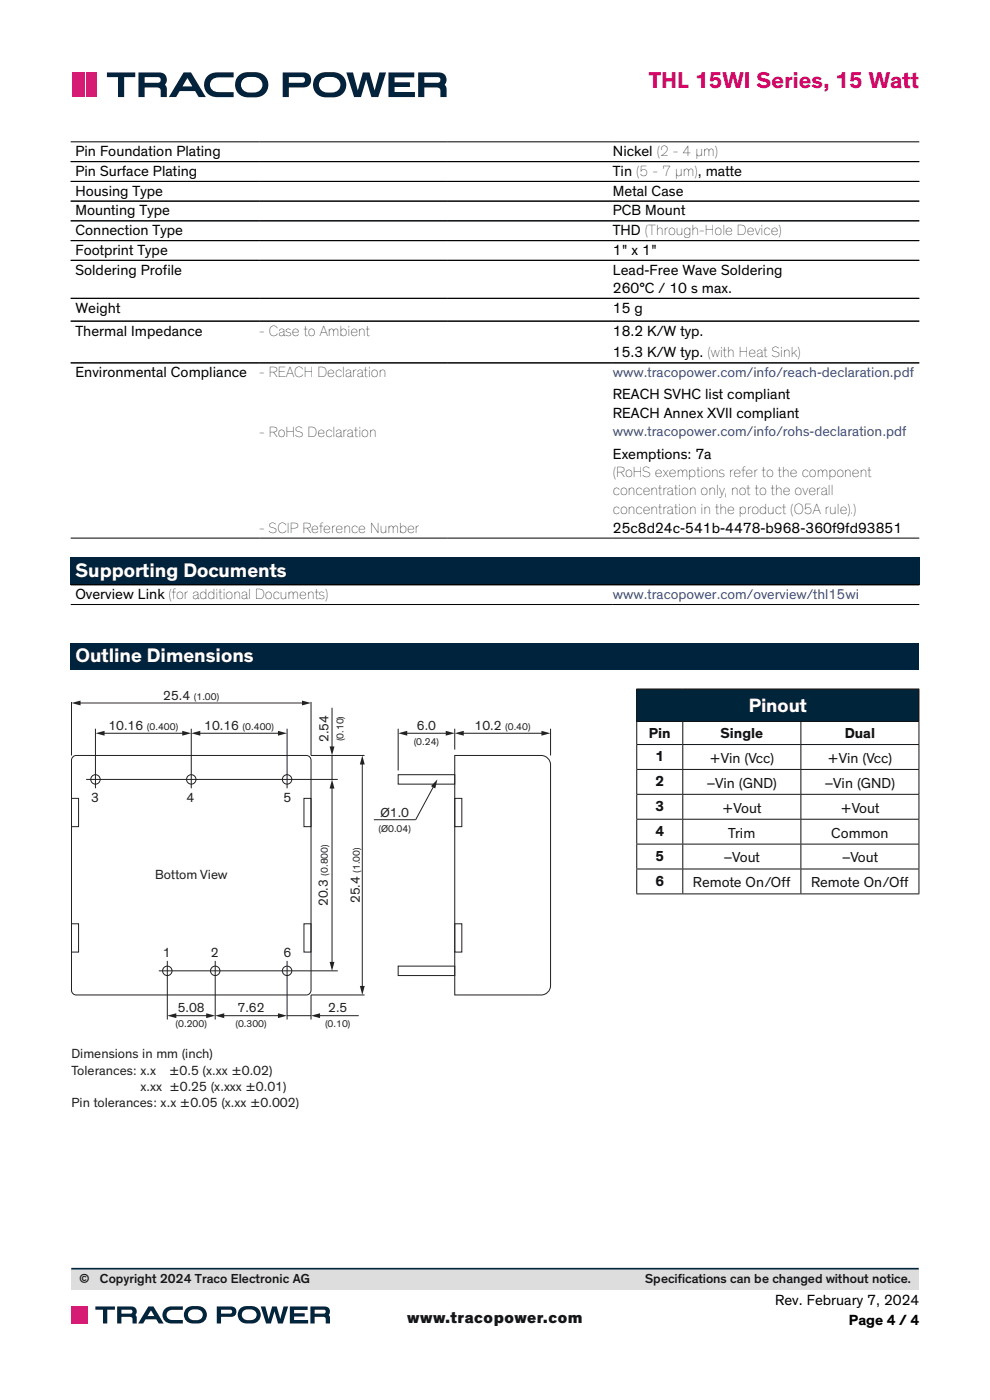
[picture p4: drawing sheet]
<svg xmlns="http://www.w3.org/2000/svg" width="210mm" height="297mm" viewBox="0 0 210 297" stroke-linecap="round" stroke-linejoin="round" font-family="sans-serif">
<path d="M15 30.1h180M15 34.3h180M15 38.5h180M15 42.7h180M15 46.8h180M15 51h180M15 55.2h180M15 63.3h180M15 68.1h180M15 77h180M15 114.2h180" fill="none" stroke="#000" stroke-width=".21"/>
<g fill="#00233d">
<path d="M15 118.2h115v5.8h-115z"/>
<path d="M130 118.2h65v5.8h-65z"/>
</g>
<path d="M15 124h180M15 128.2h180" fill="none" stroke="#000" stroke-width=".21"/>
<path d="M15 136.4h180v5.6h-180z" fill="#00233d"/>
<g fill="none" stroke="#231f20" stroke-width=".21">
<path d="M15.2 148.9v11.4M20.2 154.6v12.6M40.6 154.6v12.6M60.9 154.6v12.6M66 148.9v11.4h11.3M15.5 160.6l.7-.3h48.8a1 1 0 0 1 1 1v48.8a1 1 0 0 1-1 1h-48.8a1 1 0 0 1-1-1v-48.8zM18.3 165.3h53.4M70.4 166.9v37.5M84.5 164.3h12v2h-12zM96.5 160.3h18.3a2.01 2.01 0 0 1 2 2v46.8a2.01 2.01 0 0 1-2 2h-18.3zM33.7 206h38M35.5 203.8v12.5"/>
<path d="M45.7 203.8v12.5M60.9 203.8v12.5M77.3 211.1h-11.3v5.2M84.5 205h12v2h-12z"/>
<circle cx="20.2" cy="165.3" r="1"/>
<circle cx="40.6" cy="165.3" r="1"/>
<circle cx="60.9" cy="165.3" r="1"/>
<circle cx="35.5" cy="206" r="1"/>
<circle cx="45.7" cy="206" r="1"/>
<circle cx="60.9" cy="206" r="1"/>
</g>
<g fill="#231f20">
<path d="M69.9 204.1h1l-.5 1.9z"/>
<path d="M70.4 165.4l.5 1.9h-1z"/>
</g>
<path d="M76.8 161.8v47.7" fill="none" stroke="#231f20" stroke-width=".21"/>
<g fill="#231f20">
<path d="M76.3 209.2h1.1l-.5 1.9z"/>
<path d="M76.9 160.3l.5 1.9h-1.1z"/>
</g>
<path d="M21.8 155.6h17.2" fill="none" stroke="#231f20" stroke-width=".21"/>
<g fill="#231f20">
<path d="M20.3 155.6l1.9-.6v1.1z"/>
<path d="M38.7 155l1.9 .6-1.9 .5z"/>
</g>
<path d="M42.1 155.6h17.2" fill="none" stroke="#231f20" stroke-width=".21"/>
<g fill="#231f20">
<path d="M40.6 155.6l1.9-.6v1.1z"/>
<path d="M59 155l1.9 .6-1.9 .5z"/>
</g>
<path d="M84.5 154.6v8.8M86 155.6h8.9M96.5 154.6v4.4M116.8 154.6v5.7" fill="none" stroke="#231f20" stroke-width=".21"/>
<g fill="#231f20">
<path d="M84.5 155.6l1.9-.6v1.1z"/>
<path d="M94.6 155l1.9 .6-1.9 .5z"/>
</g>
<path d="M98 155.6h17.2" fill="none" stroke="#231f20" stroke-width=".21"/>
<g fill="#231f20">
<path d="M96.5 155.6l1.9-.6v1.1z"/>
<path d="M114.9 155l1.9 .6-1.9 .5z"/>
</g>
<path d="M37.1 215.5h7" fill="none" stroke="#231f20" stroke-width=".21"/>
<g fill="#231f20">
<path d="M35.5 215.5l1.9-.5v1z"/>
<path d="M43.7 215l2 .5-2 .5z"/>
</g>
<path d="M47.2 215.5h12.1" fill="none" stroke="#231f20" stroke-width=".21"/>
<g fill="#231f20">
<path d="M45.7 215.5l1.9-.5v1z"/>
<path d="M59 215l1.9 .5-1.9 .5z"/>
</g>
<path d="M67.5 215.5h8.6" fill="none" stroke="#231f20" stroke-width=".21"/>
<path d="M66 215.5l1.9-.5v1z" fill="#231f20"/>
<path d="M16.7 149.1h47.7" fill="none" stroke="#231f20" stroke-width=".21"/>
<g fill="#231f20">
<path d="M15.2 149.1l1.9-.5v1z"/>
<path d="M64.1 148.6l1.9 .5-1.9 .5z"/>
</g>
<path d="M70.4 150.1v8.6M60.9 215.5h5.1" fill="none" stroke="#231f20" stroke-width=".21"/>
<path d="M69.9 158.4h1l-.5 1.9z" fill="#231f20"/>
<path d="M70.4 160.3v5.1M92 166.7l-3.8 7.2" fill="none" stroke="#231f20" stroke-width=".21"/>
<path d="M92.8 165.3l-.5 2-.9-.5z" fill="#231f20"/>
<path d="M15.2 169.4h1.5v6h-1.5zM64.5 169.4h1.5v6h-1.5zM79.3 173.9h8.9M96.5 169.4h1.5v6h-1.5zM15.2 196h1.5v6h-1.5zM64.5 196h1.5v6h-1.5zM96.5 196h1.5v6h-1.5z" fill="none" stroke="#231f20" stroke-width=".21"/>
<path d="M135.1 146.2h59.8v6.9h-59.8z" fill="#00243a"/>
<g fill="none" stroke="#101315" stroke-width=".21">
<path d="M135 146.2h60M135 153.1h60M135 157.9h60M135.1 146.2v6.8M135.1 153.1v4.8M135.1 158v5.2M144.8 153.1v4.8M144.8 158v5.2M169.9 153.1v4.8M169.9 158v5.2M194.9 146.2v6.8M194.9 153.1v4.8"/>
<path d="M194.9 158v5.2M135 163.2h60M135 168.5h60M135 173.8h60M135 179.1h60M135.1 163.3v5.1M135.1 168.6v5.1M135.1 173.9v5.1M135.1 179.1v5.2M144.8 163.3v5.1M144.8 168.6v5.1M144.8 173.9v5.1"/>
<path d="M144.8 179.1v5.2M169.9 163.3v5.1M169.9 168.6v5.1M169.9 173.9v5.1M169.9 179.1v5.2M194.9 163.3v5.1M194.9 168.6v5.1M194.9 173.9v5.1M194.9 179.1v5.2M135 184.4h60M135 189.6h60M135.1 184.4v5.2"/>
<path d="M144.8 184.4v5.2M169.9 184.4v5.2M194.9 184.4v5.2"/>
</g>
<g fill="#03233c">
<path d="M82.4 15.4h5.5v1h-4.2v1.1h3.3v1h-3.3v1h4.3v1.1h-5.6z"/>
<path d="M44.2 16a6.7 6.7 0 0 1 4-.6h1.4v1h-3.2a1.59 1.59 0 0 0-1.9 1.6 1.59 1.59 0 0 0 1.9 1.5h3.2v1.1h-3.5a2.64 2.64 0 0 1-2.6-1.6 2.64 2.64 0 0 1 .7-3z"/>
<path d="M22.7 15.4h6v1h-2.4v4.2h-1.3v-4.2h-2.3z"/>
<path d="M73.5 15.4h1.4l1 3.8 1.1-3.8h1.4l1.1 3.8 1-3.8h1.4l-1.7 5.2h-1.4l-1.1-3.7-1.1 3.7h-1.5z"/>
<path d="M39.8 16.5l1 1.8h-2.1zM38.9 15.4l-3.1 5.2h1.6l.7-1.3h3.3l.7 1.3h1.6l-3.2-5.2z"/>
<path d="M51.6 16.8a3 3 0 0 1 3.8 .4 1.69 1.69 0 0 1-.1 1.8 1.69 1.69 0 0 1-1.8 .6 1.8 1.8 0 0 1-1.9-.4 1.8 1.8 0 0 1-.3-2zM50.7 15.9a2.71 2.71 0 0 0-.6 3.1 2.71 2.71 0 0 0 2.6 1.7 3.9 3.9 0 0 0 3.7-1.1 2.7 2.7 0 0 0 .2-2.9 2.7 2.7 0 0 0-2.5-1.4 4.3 4.3 0 0 0-3.4 .6z"/>
<path d="M68.1 16.8a3 3 0 0 1 3.9 .4 1.69 1.69 0 0 1-.2 1.8 1.69 1.69 0 0 1-1.7 .6 1.8 1.8 0 0 1-1.9-.4 1.8 1.8 0 0 1-.4-2zM67.3 15.9a2.71 2.71 0 0 0-.7 3.1 2.71 2.71 0 0 0 2.6 1.7 3.9 3.9 0 0 0 3.7-1.1 2.7 2.7 0 0 0 .3-2.9 2.7 2.7 0 0 0-2.5-1.4 4.3 4.3 0 0 0-3.4 .6z"/>
</g>
<g fill="#03233c">
<path d="M61.3 16.4h2.8a.6 .6 0 0 1 .6 .6 .6 .6 0 0 1-.6 .6h-2.8zM60 15.4v5.2h1.3v-2h3a1.6 1.6 0 0 0 1.7-1.6 1.6 1.6 0 0 0-1.7-1.6z" fill-rule="evenodd"/>
<path d="M90 16.4h2.8a.6 .6 0 0 1 .6 .6 .6 .6 0 0 1-.6 .6h-2.8zM88.7 15.4v5.2h1.3v-2h2.6a.78 .78 0 0 1 .8 1v1h1.3v-2.1l-.4-.5a1.55 1.55 0 0 0 .3-1.8 1.55 1.55 0 0 0-1.6-.8z" fill-rule="evenodd"/>
<path d="M30.7 16.4h2.8a.6 .6 0 0 1 .6 .6 .6 .6 0 0 1-.6 .6h-2.8zM29.4 15.4v5.2h1.3v-2h2.6a.78 .78 0 0 1 .8 1v1h1.3l-.1-2.1-.3-.5a1.55 1.55 0 0 0 .2-1.8 1.55 1.55 0 0 0-1.5-.8z" fill-rule="evenodd"/>
</g>
<g fill="#d21a71">
<path d="M15.3 15.4h2.1v5.2h-2.1z"/>
<path d="M18.2 15.4h2.2v5.2h-2.2z"/>
</g>
<path d="M17.8 15.4v5.2" fill="none" stroke="#d21a71" stroke-width=".29"/>
<path d="M15.1 269.1h179.8v4.5h-179.8z" fill="#dcdddc"/>
<path d="M15.1 269.1h179.8" fill="none" stroke="#00263e" stroke-width=".35"/>
<g fill="#00263e">
<path d="M61.5 277.2h3.8v.7h-2.9v.7h2.2v.7h-2.2v.7h3v.8h-3.9z"/>
<path d="M34.9 277.7a4.6 4.6 0 0 1 3.3-.6h.6v.8h-2.2a1.1 1.1 0 0 0-1.3 1.1 1.1 1.1 0 0 0 1.3 1h2.2v.8h-2.4a1.82 1.82 0 0 1-1.8-1.1 1.82 1.82 0 0 1 .3-2z"/>
<path d="M20.2 277.2h4.2v.6h-1.6v3h-.9v-3h-1.7z"/>
<path d="M55.3 277.2h1l.7 2.6 .7-2.6h1l.7 2.6 .8-2.6h.9l-1.1 3.6h-1l-.8-2.6-.7 2.6h-1.1z"/>
<path d="M32 278l.7 1.2h-1.4zM31.5 277.2l-2.2 3.6h1.1l.5-.9h2.3l.5 .9h1l-2.1-3.6z"/>
<path d="M40.3 278a2.03 2.03 0 0 1 2.7 .6 1.32 1.32 0 0 1-1.8 1.5 1.15 1.15 0 0 1-1.2-.7 1.15 1.15 0 0 1 .3-1.4zM39.5 277.6a1.87 1.87 0 0 0-.3 2.1 1.87 1.87 0 0 0 1.8 1.1 2.5 2.5 0 0 0 2.7-1 1.86 1.86 0 0 0-1.7-2.7 2.72 2.72 0 0 0-2.5 .5z"/>
<path d="M51.7 278a2.03 2.03 0 0 1 2.7 .6 1.32 1.32 0 0 1-1.8 1.5 1.15 1.15 0 0 1-1.2-.7 1.15 1.15 0 0 1 .3-1.4zM50.9 277.6a1.87 1.87 0 0 0-.3 2.1 1.87 1.87 0 0 0 1.8 1.1 2.5 2.5 0 0 0 2.7-1 1.86 1.86 0 0 0-1.7-2.7 2.72 2.72 0 0 0-2.5 .5z"/>
</g>
<g fill="#00263e">
<path d="M46.9 277.8l2.2 .1a.42 .42 0 0 1 .1 .5 .42 .42 0 0 1-.4 .3h-1.9zM46 277.2v3.6h.9v-1.4h2.1a1.1 1.1 0 0 0 1.2-1.1 1.1 1.1 0 0 0-1.2-1.1z" fill-rule="evenodd"/>
<path d="M66.7 277.8l2.2 .1a.43 .43 0 0 1 .2 .5 .43 .43 0 0 1-.4 .3h-2zM65.8 277.2v3.6h.9v-1.4h2.2l.2 .5v.9h.9v-1.2l-.3-.6a1.07 1.07 0 0 0 .2-1.2 1.07 1.07 0 0 0-1.1-.6z" fill-rule="evenodd"/>
<path d="M25.8 277.8l2.1 .1a.43 .43 0 0 1 .2 .5 .43 .43 0 0 1-.4 .3h-1.9zM24.9 277.2v3.6h.9v-1.4h2.1l.2 .5v.9h.9v-1.2l-.3-.6a1.07 1.07 0 0 0 .2-1.2 1.07 1.07 0 0 0-1.1-.6z" fill-rule="evenodd"/>
</g>
<g fill="#d61871">
<path d="M15.1 277.2h1.5v3.6h-1.5z"/>
<path d="M17.2 277.2h1.5v3.6h-1.5z"/>
</g>
<path d="M16.9 277.2v3.6" fill="none" stroke="#d61871" stroke-width=".21"/>
<text font-size="4.9" fill="#d80368" x="137.6" y="18.7">THL 15WI Series, 15 Watt</text>
<g font-size="4.2" fill="#fff">
<text x="16" y="122.4">Supporting Documents</text>
<text x="16" y="140.5">Outline Dimensions</text>
<text x="158.8" y="151">Pinout</text>
</g>
<text font-size="3.5" fill="#121517" x="86.4" y="280.8">www.tracopower.com</text>
<g font-size="3.2">
<text x="16" y="33.1">Pin Foundation Plating</text>
<text x="130" y="33.1">Nickel (2 - 4 µm)</text>
<text x="16" y="37.3">Pin Surface Plating</text>
<text x="16" y="41.5">Housing Type</text>
<text x="130" y="37.3">Tin (5 - 7 µm), matte</text>
<text x="130" y="41.5">Metal Case</text>
<text x="16" y="45.7">Mounting Type</text>
<text x="130" y="45.7">PCB Mount</text>
<text x="16" y="49.9">Connection Type</text>
<text x="130" y="49.9">THD (Through-Hole Device)</text>
<text x="16" y="54.1">Footprint Type</text>
<text x="16" y="58.3">Soldering Profile</text>
<text x="130" y="54.1">1&quot; x 1&quot;</text>
<text x="130" y="58.3">Lead-Free Wave Soldering</text>
<text x="130" y="62.2">260°C / 10 s max.</text>
<text x="16" y="66.3">Weight</text>
<text x="16" y="71.2">Thermal Impedance</text>
<text x="55" y="71.2">- Case to Ambient</text>
<text x="130" y="66.3">15 g</text>
<text x="130" y="71.2">18.2 K/W typ.</text>
<text x="130" y="75.8">15.3 K/W typ. (with Heat Sink)</text>
<text x="16" y="80">Environmental Compliance</text>
<text x="55" y="80">- REACH Declaration</text>
<text x="130" y="84.7">REACH SVHC list compliant</text>
<text x="130" y="88.7">REACH Annex XVII compliant</text>
<text x="55" y="92.7">- RoHS Declaration</text>
<text x="130" y="97.4">Exemptions: 7a</text>
<text x="130" y="101.2">(RoHS exemptions refer to the component</text>
<text x="130" y="105.1">concentration only, not to the overall</text>
<text x="55" y="113">- SCIP Reference Number</text>
<text x="130" y="109">concentration in the product (O5A rule).)</text>
<text x="130" y="113">25c8d24c-541b-4478-b968-360f9fd93851</text>
<text x="16" y="127.1">Overview Link (for additional Documents)</text>
<text x="164.4" y="276.9">Rev. February 7, 2024</text>
<text x="180.1" y="281.1">Page 4 / 4</text>
</g>
<g font-size="3.1" fill="#101315">
<text x="137.6" y="156.6">Pin</text>
<text x="139" y="161.5">1</text>
<text x="150.5" y="161.8">+Vin (Vcc)</text>
<text x="152.8" y="156.6">Single</text>
<text x="175.5" y="161.8">+Vin (Vcc)</text>
<text x="179.2" y="156.6">Dual</text>
<text x="139" y="166.7">2</text>
<text x="149.9" y="167.1">–Vin (GND)</text>
<text x="174.9" y="167.1">–Vin (GND)</text>
<text x="139" y="172">3</text>
<text x="153.2" y="172.4">+Vout</text>
<text x="178.3" y="172.4">+Vout</text>
<text x="139" y="177.3">4</text>
<text x="154.5" y="177.7">Trim</text>
<text x="176.3" y="177.7">Common</text>
<text x="139" y="182.6">5</text>
<text x="153.5" y="183">–Vout</text>
<text x="178.5" y="183">–Vout</text>
<text x="139" y="187.9">6</text>
<text x="147" y="188.2">Remote On/Off</text>
<text x="172" y="188.2">Remote On/Off</text>
</g>
<g font-size="3" fill="#3a4793">
<text x="130" y="79.9">www.tracopower.com/info/reach-declaration.pdf</text>
<text x="130" y="92.6">www.tracopower.com/info/rohs-declaration.pdf</text>
<text x="130" y="127">www.tracopower.com/overview/thl15wi</text>
</g>
<g font-size="2.9" fill="#231f20">
<text x="19.3" y="170.2">3</text>
<text x="39.6" y="170.2">4</text>
<text x="60.1" y="170.2">5</text>
<text x="32.9" y="186.4">Bottom View</text>
<text x="34.5" y="203">1</text>
<text x="44.8" y="203">2</text>
<text x="60.1" y="203">6</text>
<text x="15.2" y="224.5">Dimensions in mm (inch)</text>
<text x="15.2" y="228">Tolerances: x.x</text>
<text x="35.9" y="228">±0.5 (x.xx ±0.02)</text>
<text x="29.8" y="231.4">x.xx ±0.25 (x.xxx ±0.01)</text>
<text x="15.2" y="234.8">Pin tolerances: x.x ±0.05 (x.xx ±0.002)</text>
</g>
<g font-size="2.8" fill="#231f20">
<text x="34.6" y="148.4">25.4</text>
<text x="23" y="154.8">10.16</text>
<text x="43.3" y="154.8">10.16</text>
<text x="88.4" y="154.8">6.0</text>
<text x="100.7" y="154.8">10.2</text>
<text x="69.7" y="157.5" transform="rotate(-90 69.7 157.5)">2.54</text>
<text x="80.7" y="173.3">Ø1.0</text>
<text x="76.4" y="191.6" transform="rotate(-90 76.4 191.6)">25.4</text>
<text x="69.5" y="192.3" transform="rotate(-90 69.5 192.3)">20.3</text>
<text x="37.7" y="214.8">5.08</text>
<text x="50.4" y="214.8">7.62</text>
<text x="69.6" y="214.8">2.5</text>
</g>
<g font-size="2.8" fill="#121517">
<text x="16.8" y="272.3">©</text>
<text x="21.2" y="272.3">Copyright 2024 Traco Electronic AG</text>
<text x="136.8" y="272.3">Specif</text>
<text x="143.8" y="272.3">ications can be changed without notice.</text>
</g>
<g font-size="2.1" fill="#231f20">
<text x="41.1" y="148.4">(1.00)</text>
<text x="31.2" y="154.8">(0.400)</text>
<text x="51.5" y="154.8">(0.400)</text>
<text x="107.2" y="154.8">(0.40)</text>
<text x="72.9" y="157.3" transform="rotate(-90 72.9 157.3)">(0.10)</text>
<text x="87.8" y="158">(0.24)</text>
<text x="80.3" y="176.4">(Ø0.04)</text>
<text x="69.5" y="185.8" transform="rotate(-90 69.5 185.8)">(0.800)</text>
<text x="76.4" y="185.1" transform="rotate(-90 76.4 185.1)">(1.00)</text>
<text x="37.2" y="217.9">(0.200)</text>
<text x="49.9" y="217.9">(0.300)</text>
<text x="68.9" y="217.9">(0.10)</text>
</g>
</svg>
